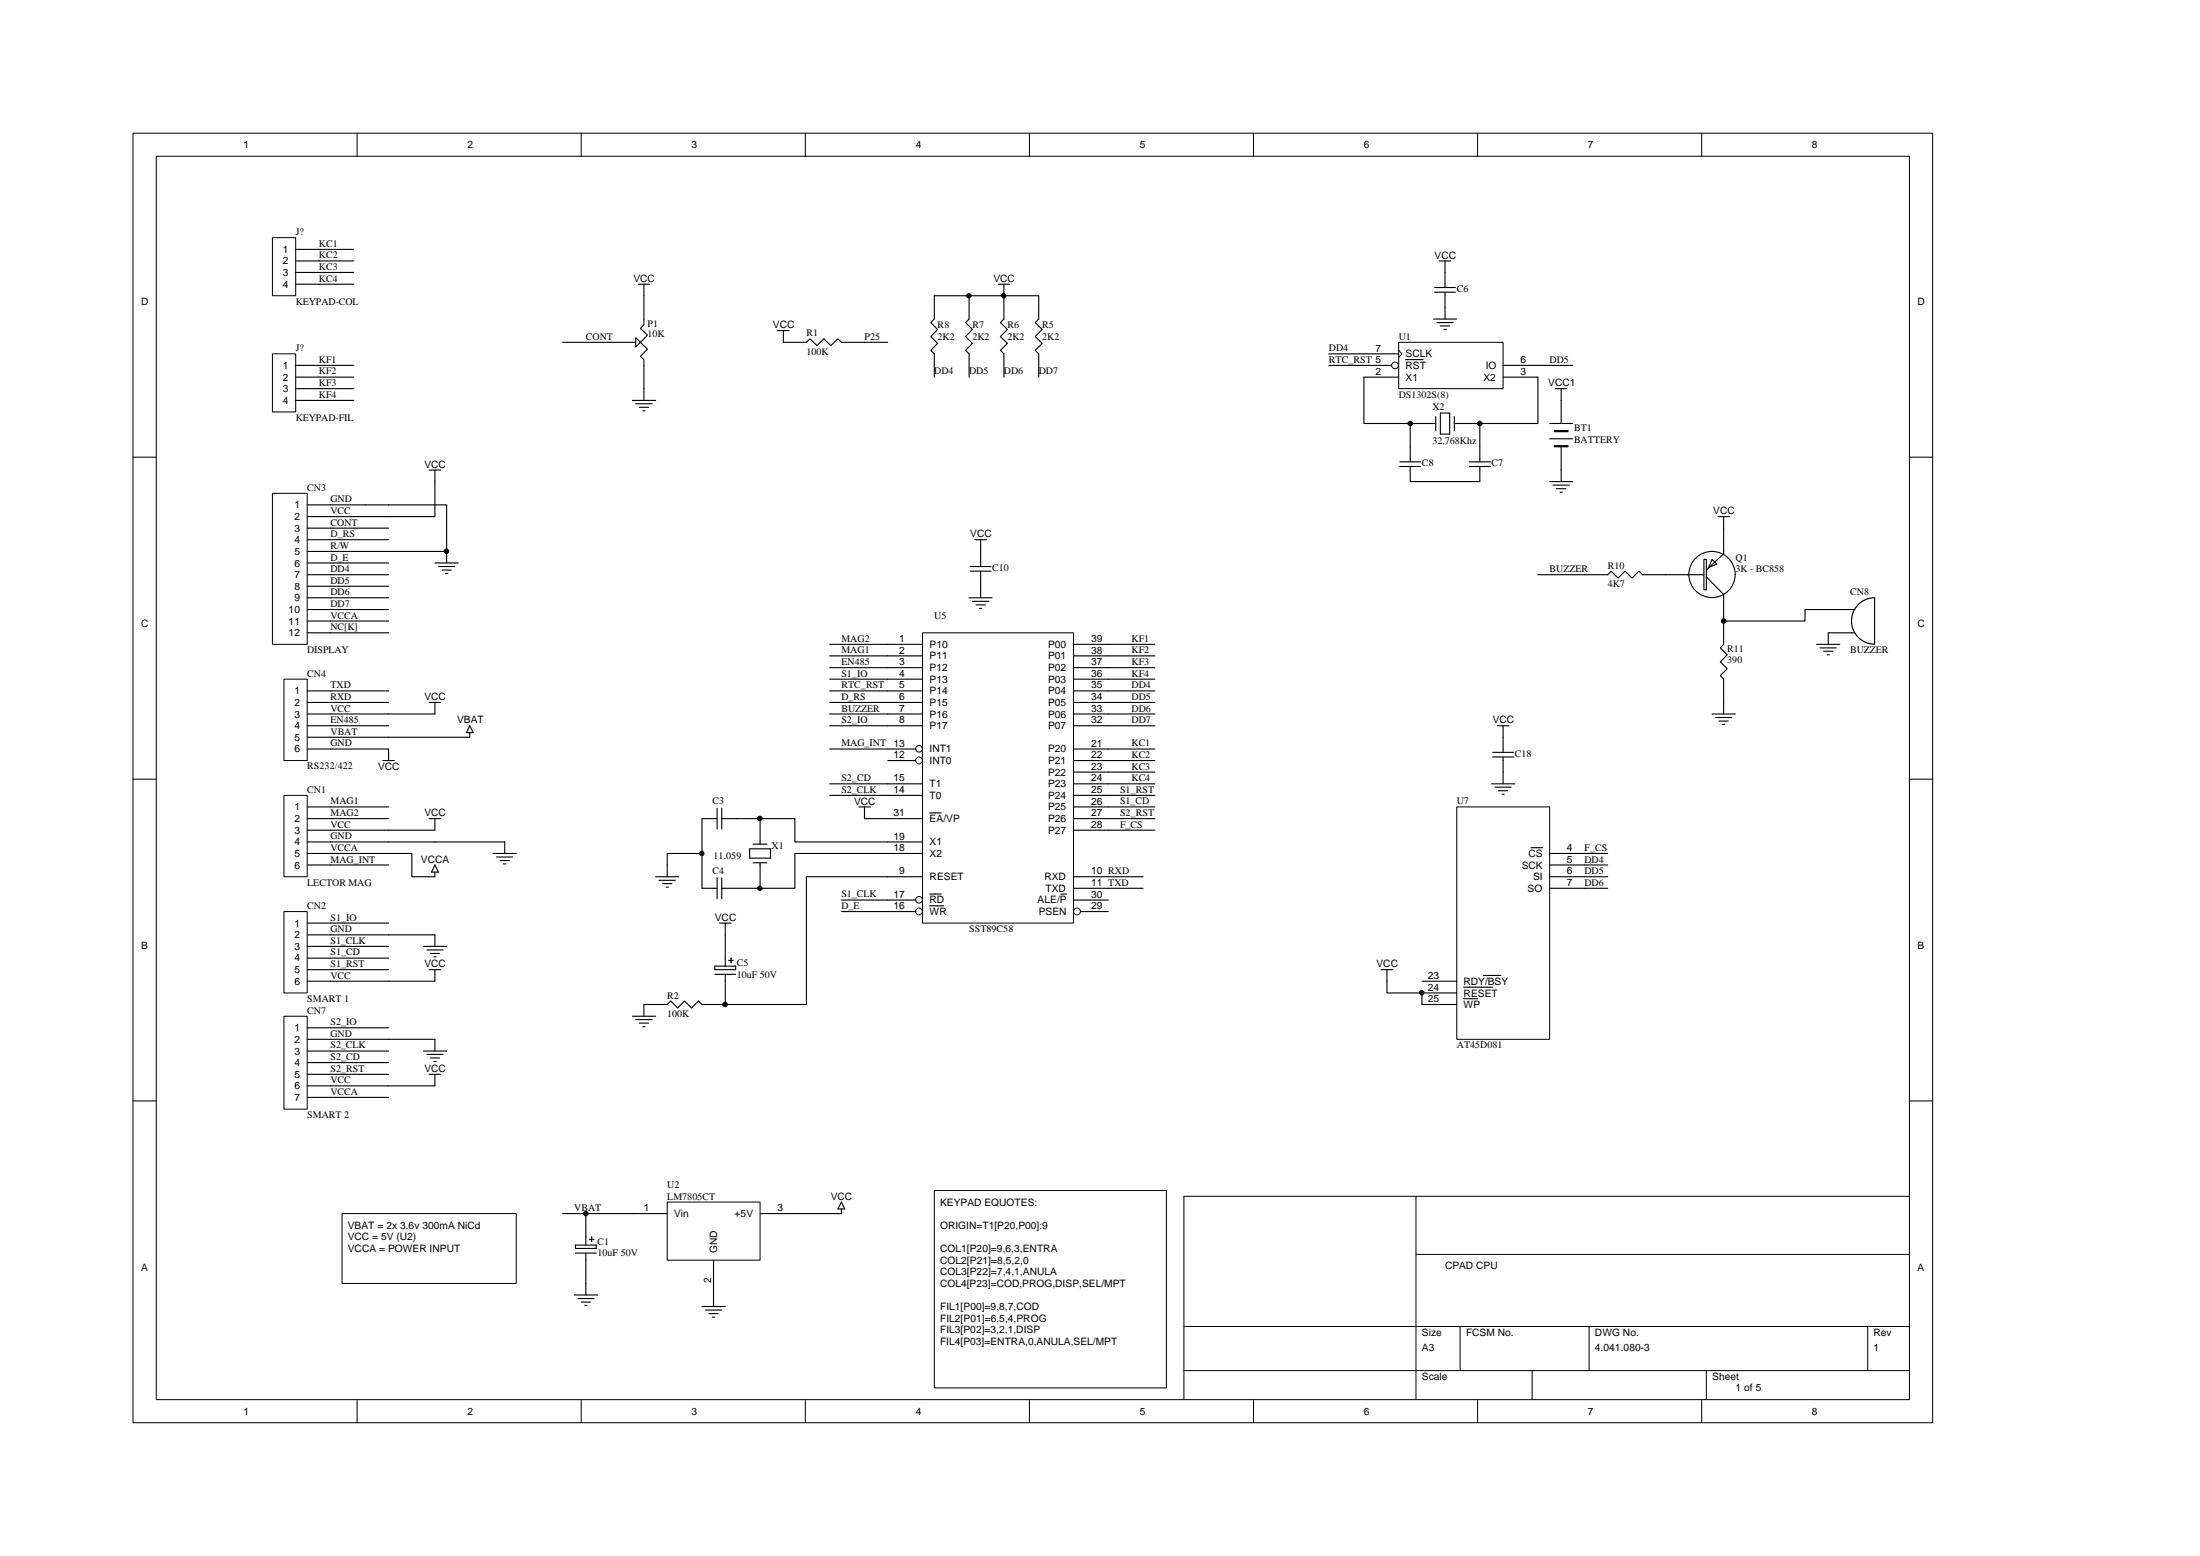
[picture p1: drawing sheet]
<svg xmlns="http://www.w3.org/2000/svg" width="420mm" height="297mm" viewBox="0 0 420 297" stroke-linecap="round" stroke-linejoin="round" font-family="sans-serif">
<g fill="none" stroke="#000" stroke-width=".19">
<path d="M25.4 25.4h343.7v246.2h-343.7zM29.8 29.8h334.9v237.4h-334.9zM68.2 25.4v4.4M111 25.4v4.4M153.8 25.4v4.4M196.6 25.4v4.4M239.4 25.4v4.4M282.2 25.4v4.4M325 25.4v4.4M25.4 87.3h4.4M364.7 87.3h4.4M25.4 148.7h4.4"/>
<path d="M364.7 148.7h4.4M25.4 210.2h4.4M364.7 210.2h4.4M270.4 228.4v38.8M270.4 239.5h94.3M364.7 228.4h-138.6v38.8M226.1 253.2h138.6M278.8 253.2v8.4M303.5 253.2v8.4M356.7 253.2v8.4M68.2 267.2v4.4M111 267.2v4.4"/>
<path d="M153.8 267.2v4.4M196.6 267.2v4.4M226.1 261.6h138.6M239.4 267.2v4.4M282.2 267.2v4.4M292.6 261.6v5.6M325 267.2v4.4M325.9 261.6v5.6"/>
</g>
<path d="M176.2 120.8h28.8v55.4h-28.8z" fill="#fff" stroke="#000" stroke-width=".19"/>
<g fill="none" stroke="#000" stroke-width=".21">
<path d="M169.5 123h6.7M169.5 125.2h6.7M169.5 127.5h6.7M169.5 129.7h6.7M169.5 131.9h6.7M169.5 134.1h6.7M169.5 136.3h6.7M169.5 138.5h6.7M205 123h6.7M205 125.2h6.7M205 127.5h6.7M205 129.7h6.7"/>
<path d="M205 131.9h6.7M205 134.1h6.7M205 136.3h6.7M205 138.5h6.7M169.5 156.3h6.7M169.5 145.2h5.4M169.5 143h5.4M169.5 151.8h6.7M169.5 149.6h6.7M177.5 155.2h2.2M205 156.3h6.7M205 145.2h6.7"/>
<path d="M205 143h6.7M205 151.8h6.7M205 149.6h6.7M205 147.4h6.7M205 154h6.7M205 158.5h6.7M169.5 160.7h6.7M169.5 162.9h6.7M169.5 167.4h6.7M169.5 171.8h5.4M169.5 174h5.4M177.5 170.7h2.2"/>
<path d="M177.5 172.9h2.7M202.6 170.7h1.1M205 167.4h6.7M205 171.8h6.7M205 169.6h6.7M206.4 174h5.3"/>
</g>
<g fill="none" stroke="#000" stroke-width=".19">
<circle cx="175.5" cy="145.2" r=".64"/>
<circle cx="175.5" cy="142.9" r=".63"/>
<circle cx="175.5" cy="174" r=".64"/>
<circle cx="175.5" cy="171.8" r=".63"/>
<circle cx="205.7" cy="174" r=".66"/>
</g>
<path d="M267.1 65.3h20v8.9h-20z" fill="#fff" stroke="#000" stroke-width=".19"/>
<path d="M260.5 72h6.6M260.5 69.8h5.3M260.5 67.5h6.6M268.4 68.7h3.4M287.1 72h6.6M287.1 69.8h6.6" fill="none" stroke="#000" stroke-width=".21"/>
<g fill="none" stroke="#000" stroke-width=".19">
<path d="M267.1 66.9l.7 .6-.7 .7"/>
<circle cx="266.4" cy="69.8" r=".65"/>
</g>
<path d="M127.4 229.5h17.8v11.1h-17.8z" fill="#fff" stroke="#000" stroke-width=".19"/>
<g fill="none" stroke="#000" stroke-width=".21">
<path d="M318.1 109.7h4.4M329.2 100.8v4.5M329.2 114.1v4.5M120.8 231.7h6.6M145.2 231.7h6.6M136.3 240.6v6.6"/>
<circle cx="327" cy="109.7" r="4.4"/>
</g>
<path d="M325.4 106.8h.5v5.8h-.5z" fill="#fff" stroke="#000" stroke-width=".21"/>
<path d="M327 106.8l.9 .9-1.6 .7z" fill-rule="evenodd" fill="#fff" stroke="#000" stroke-width=".21"/>
<g fill="none" stroke="#000" stroke-width=".21">
<path d="M274.2 79.5v2.7M275.1 78.9h1.8v4h-1.8zM277.7 79.5v2.7M298.2 76.4v4.4M269.3 80.8h4.9M277.7 80.8h4.9M296 80.8h4.4M296 83.8h4.4M298.2 85.3v4.4M322.3 109.7h3.1M325.9 110.1l3.3 3.4v.6M329.2 105.3v.4l-3.3 3.1"/>
<path d="M145.2 156.3v4.8M143.2 162h4v1.8h-4zM143.8 161.1h2.7M143.8 164.7h2.7M145.2 164.7v4.9"/>
</g>
<g fill="#fff" stroke="#000" stroke-width=".21">
<path d="M296.8 82.2h2.7v.2h-2.7z"/>
<path d="M296.8 85.1h2.7v.2h-2.7z"/>
</g>
<path d="M123 56.5v5.5l-.7 .7 1.4 1.3-1.4 1.3 1.4 1.4-1.4 1.3 .7 .7v5.5M116.3 65.3h6M349.2 116.4h5M349.2 120.8h5M358 123l-1.5-.3-1.3-.8-1-1.2-.6-1.7 .2-1.8 .8-1.5 1.3-1 1.7-.6h.4v8.9" fill="none" stroke="#000" stroke-width=".21"/>
<path d="M121.4 64.5l.9 .8-.9 .9z" fill-rule="evenodd" fill="#fff" stroke="#000" stroke-width=".21"/>
<g fill="none" stroke="#000" stroke-width=".21">
<path d="M178.4 56.5v4.4l-.6 .7 1.3 1.3-1.3 1.3 1.3 1.4-1.3 1.3 .6 .6v4.5M185.1 56.5v4.4l-.7 .7 1.3 1.3-1.3 1.3 1.3 1.4-1.3 1.3 .7 .6v4.5M191.7 56.5v4.4l-.6 .7 1.3 1.3-1.3 1.3 1.3 1.4-1.3 1.3 .6 .6v4.5M198.4 56.5v4.4l-.7 .7 1.4 1.3-1.4 1.3 1.4 1.4-1.4 1.3 .7 .6v4.5M274 55.8h4M274 54.9h4M276 52v2.9M276 55.8v2.9M149.6 65.3h4.4l.7-.6 1.3 1.3 1.4-1.3 1.3 1.3 1.3-1.3 .7 .6h4.4M267.3 89.1h4M267.3 88.2h4M269.3 85.3v2.9"/>
<path d="M269.3 89.1v2.8M280.6 89.1h4M280.6 88.2h4M282.6 85.3v2.9M282.6 89.1v2.8M185.3 109h4M185.3 108.1h4M187.3 105.3v2.8M187.3 109v2.9M302.6 109.7h4.4l.7-.7 1.3 1.3 1.3-1.3 1.4 1.3 1.3-1.3 .7 .7h4.4M329.2 118.6v4.4l-.7 .7 1.4 1.3-1.4 1.4 1.4 1.3-1.4 1.3 .7 .7v4.4M134.1 156.3h2.8"/>
<path d="M136.9 154.3v4M137.8 156.3h2.9M137.8 154.3v4M285.1 144.5h4M285.1 143.6h4M287.1 140.7v2.9M287.1 144.5v2.9M134.1 169.6h2.8M136.9 167.6v4M137.8 167.6v4M137.8 169.6h2.9M138.5 178.5v5.9"/>
<path d="M136.5 184.4h4v.7h-4zM136.5 186h4M138.5 186v5.8h-4.4l-.7-.7-1.3 1.3-1.4-1.3-1.3 1.3-1.3-1.3-.7 .7h-4.4M139.1 183.3h.9M139.6 182.9v.9M109.9 237.7h4v.6h-4zM109.9 239.2h4M111.9 231.7v6M111.9 239.2v5.8M112.6 236.6h.9M113 236.1v.9"/>
</g>
<path d="M54.2 194h4.5v17.7h-4.5z" fill="#fff" stroke="#000" stroke-width=".19"/>
<path d="M58.7 196.2h4.4M58.7 198.4h4.4M58.7 200.6h4.4M58.7 202.8h4.4M58.7 205.1h4.4M58.7 207.3h4.4M58.7 209.5h4.4" fill="none" stroke="#000" stroke-width=".21"/>
<path d="M54.2 129.7h4.5v15.5h-4.5z" fill="#fff" stroke="#000" stroke-width=".19"/>
<path d="M58.7 131.9h4.4M58.7 134.1h4.4M58.7 136.3h4.4M58.7 138.5h4.4M58.7 140.7h4.4M58.7 143h4.4" fill="none" stroke="#000" stroke-width=".21"/>
<path d="M52 94.2h6.7v28.8h-6.7z" fill="#fff" stroke="#000" stroke-width=".19"/>
<path d="M58.7 96.4h4.4M58.7 98.6h4.4M58.7 100.8h4.4M58.7 103h4.4M58.7 105.3h4.4M58.7 107.5h4.4M58.7 109.7h4.4M58.7 111.9h4.4M58.7 114.1h4.4M58.7 116.4h4.4M58.7 118.6h4.4M58.7 120.8h4.4" fill="none" stroke="#000" stroke-width=".21"/>
<path d="M54.2 174h4.5v15.6h-4.5z" fill="#fff" stroke="#000" stroke-width=".19"/>
<path d="M58.7 176.2h4.4M58.7 178.5h4.4M58.7 180.7h4.4M58.7 182.9h4.4M58.7 185.1h4.4M58.7 187.3h4.4" fill="none" stroke="#000" stroke-width=".21"/>
<path d="M54.2 151.8h4.5v15.6h-4.5z" fill="#fff" stroke="#000" stroke-width=".19"/>
<path d="M58.7 154h4.4M58.7 156.3h4.4M58.7 158.5h4.4M58.7 160.7h4.4M58.7 162.9h4.4M58.7 165.1h4.4" fill="none" stroke="#000" stroke-width=".21"/>
<path d="M52 45.4h4.5v11.1h-4.5z" fill="#fff" stroke="#000" stroke-width=".19"/>
<path d="M56.5 47.6h4.4M56.5 49.8h4.4M56.5 52h4.4M56.5 54.3h4.4" fill="none" stroke="#000" stroke-width=".21"/>
<path d="M52 67.5h4.5v11.1h-4.5z" fill="#fff" stroke="#000" stroke-width=".19"/>
<path d="M56.5 69.8h4.4M56.5 72h4.4M56.5 74.2h4.4M56.5 76.4h4.4" fill="none" stroke="#000" stroke-width=".21"/>
<path d="M278.2 154h17.8v44.4h-17.8z" fill="#fff" stroke="#000" stroke-width=".19"/>
<g fill="none" stroke="#000" stroke-width=".21">
<path d="M60.9 49.8h6.7M60.9 54.3h6.7M60.9 47.6h6.7M60.9 52h6.7M121.9 54.3h2.2M123 54.3v2.2M178.4 56.5h20M190.6 54.3h2.2M191.7 54.3v2.2M274.9 49.8h2.2M276 49.8v2.2M276 58.7v2.2"/>
<path d="M120.8 76.4h4.4M121.4 77.1h3.1M122.1 77.8h1.8M122.8 78.4h.4M123 74.2v2.2M148.5 63.1h2.2M149.6 63.1v2.2M165.1 65.3h4.4M253.8 69.8h6.7M253.8 67.5h6.7M260.5 72v8.8h8.8v4.5M273.8 60.9h4.4"/>
<path d="M274.4 61.6h3.1M275.1 62.2h1.8M275.8 62.9h.4M293.7 72v8.8h-11.1v4.5M293.7 69.8h6.7M297.1 74.2h2.2M298.2 74.2v2.2M269.3 91.9h13.3M296 91.9h4.4M296.6 92.6h3.1M297.3 93.3h1.7M297.9 94h.5"/>
<path d="M298.2 89.7v2.2M328.1 98.6h2.2M329.2 98.6v2.2M185.1 114.1h4.4M185.7 114.8h3.1M186.2 103h2.2M186.4 115.5h1.8M187.1 116.1h.4M187.3 103v2.3M187.3 111.9v2.2M293.7 109.7h8.9M349.2 116.4h-4.5v2.2h-15.5"/>
<path d="M286 138.5h2.2M287.1 138.5v2.2M327 136.3h4.4M327.7 137h3.1M328.3 137.7h1.8M329 138.3h.4M329.2 134.1v2.2M346.9 123h4.5M347.6 123.7h3.1M348.3 124.3h1.8M349 125h.4M349.2 120.8v2.2"/>
<path d="M134.1 156.3v13.3M140.7 156.3h11.1v4.4h17.7M284.9 149.6h4.4M285.5 150.3h3.1M286.2 150.9h1.8M286.9 151.6h.4M287.1 147.4v2.2M125.2 167.4h4.4M125.9 168h3.1M126.5 168.7h1.8M127.2 169.4h.4M134.1 162.9h-6.7v4.5"/>
<path d="M137.4 176.2h2.2M138.5 176.2v2.3M169.5 167.4h-15.5v24.4h-15.5M169.5 162.9h-17.7v6.7h-11.1M292.4 161.8h2.2M296 162.9h11M296 165.1h11M296 167.4h11M296 169.6h11M120.8 194h4.4M121.4 194.6h3.1M122.1 195.3h1.8"/>
<path d="M122.8 196h.4M123 191.8v2.2M263.8 185.1h2.2M264.9 185.1v4.5h6.7v2.2h6.6M271.6 189.6h6.6M271.6 187.3h6.6M279.5 190.7h2.7M279.5 188.5h5.6M283.3 186.2h3.3M107.4 231.7h13.4M160.7 230.8v.9h-8.9M160.7 229.5l.6 1.3h-1.3z"/>
<path d="M109.7 247.2h4.4M110.4 247.9h3.1M111 248.6h1.8M111.7 249.2h.4M111.9 245v2.2M134.1 249.4h4.4M134.7 250.1h3.1M135.4 250.8h1.8M136.1 251.4h.4M136.3 247.2v2.2"/>
</g>
<path d="M178.4 227.3h44.4v37.7h-44.4z" fill="#fff" stroke="#000" stroke-width=".19"/>
<g fill="none" stroke="#000" stroke-width=".21">
<path d="M60.9 69.8h6.7M60.9 72h6.7M60.9 74.2h6.7M60.9 76.4h6.7M107.4 65.3h8.9M63.1 96.4h22.2v8.9h-22.2M82 89.7h2.2M83.1 89.7v8.9h-20M63.1 100.8h11.1M63.1 103h11.1M63.1 107.5h11.1M63.1 109.7h11.1"/>
<path d="M63.1 111.9h11.1M63.1 114.1h11.1M63.1 116.4h11.1M63.1 118.6h11.1M83.1 107.5h4.4M83.7 108.1h3.1M84.4 108.8h1.8M85 109.5h.5M85.3 105.3v2.2M63.1 120.8h11.1M63.1 131.9h11.1M63.1 134.1h11.1"/>
<path d="M63.1 138.5h11.1M82 134.1h2.2M83.1 134.1v2.2h-20M89.7 139.9v.8h-26.6M89.7 138.5l.7 1.4h-1.3zM158.5 131.9h11M158.5 134.1h11M158.5 136.3h11M158.5 138.5h11M158.5 127.5h11M158.5 123h11M158.5 125.2h11"/>
<path d="M158.5 129.7h11M211.7 131.9h8.9M211.7 134.1h8.9M211.7 136.3h8.9M211.7 138.5h8.9M211.7 127.5h8.9M211.7 123h8.9M211.7 125.2h8.9M211.7 129.7h8.9M63.1 143h11.1v2.2M63.1 154h11.1M63.1 156.3h11.1"/>
<path d="M73.1 145.2h2.2M82 156.3h2.2M83.1 156.3v2.2h-20M158.5 143h11M158.5 151.8h11M158.5 149.6h11M164 154h2.2M165.1 154v2.3h4.4M211.7 143h8.9M211.7 154h8.9M211.7 156.3h8.9M211.7 158.5h8.9"/>
<path d="M211.7 151.8h8.9M211.7 149.6h8.9M211.7 145.2h8.9M211.7 147.4h8.9M63.1 162.9h15.6v4.5h4.4v-.9M63.1 160.7h33.3v2.2M63.1 165.1h11.1M63.1 176.2h11.1M63.1 178.5h20v2.2M83.1 165.1l.6 1.4h-1.3zM94.1 162.9h4.5M94.8 163.6h3.1"/>
<path d="M95.5 164.3h1.8M96.1 164.9h.5M160.7 174h8.8M160.7 171.8h8.8M211.7 167.4h6.6M211.7 169.6h6.6M63.1 180.7h11.1M63.1 182.9h11.1M63.1 185.1h11.1M63.1 196.2h11.1M63.1 198.4h20v2.2M80.9 180.7h4.4"/>
<path d="M81.5 181.3h3.1M82 185.1h2.2M82.2 182h1.7M82.8 182.7h.5M83.1 185.1v2.2h-20M63.1 200.6h11.1M63.1 202.8h11.1M63.1 205.1h11.1M63.1 209.5h11.1M80.9 200.6h4.4M81.5 201.3h3.1M82 205.1h2.2"/>
<path d="M82.2 202h1.7M82.8 202.6h.5M83.1 205.1v2.2h-20"/>
</g>
<g fill="#000" stroke="#000" stroke-width=".19">
<circle cx="85.3" cy="105.2" r=".42"/>
<circle cx="329.2" cy="118.6" r=".42"/>
<circle cx="111.9" cy="231.7" r=".42"/>
</g>
<path d="M65.3 231.7h33.3v13.3h-33.3z" fill="#fff" stroke="#000" stroke-width=".19"/>
<g fill="#000" stroke="#000" stroke-width=".19">
<circle cx="185" cy="56.5" r=".42"/>
<circle cx="191.7" cy="56.5" r=".42"/>
<circle cx="269.3" cy="80.8" r=".42"/>
<circle cx="282.6" cy="80.8" r=".42"/>
<circle cx="145.1" cy="156.2" r=".42"/>
<circle cx="134" cy="162.9" r=".41"/>
<circle cx="145.1" cy="169.6" r=".42"/>
<circle cx="138.5" cy="191.8" r=".42"/>
<circle cx="271.5" cy="189.5" r=".42"/>
</g>
<g font-size="1.9">
<text x="46.5" y="28.3">1</text>
<text x="89.3" y="28.3">2</text>
<text x="132.1" y="28.3">3</text>
<text x="174.9" y="28.3">4</text>
<text x="217.7" y="28.3">5</text>
<text x="260.5" y="28.3">6</text>
<text x="303.3" y="28.3">7</text>
<text x="346" y="28.3">8</text>
<text x="56.5" y="44.9">J?</text>
<text x="60.9" y="47.1">KC1</text>
<text x="54" y="48.2">1</text>
<text x="54" y="50.5">2</text>
<text x="54" y="52.7">3</text>
<text x="60.9" y="49.3">KC2</text>
<text x="60.9" y="53.7">KC4</text>
<text x="60.9" y="51.5">KC3</text>
<text x="121" y="53.8">VCC</text>
<text x="189.7" y="53.8">VCC</text>
<text x="274" y="49.4">VCC</text>
<text x="27" y="58.2">D</text>
<text x="54" y="54.9">4</text>
<text x="56.5" y="58.2">KEYPAD-COL</text>
<text x="278.2" y="55.7">C6</text>
<text x="366.2" y="58.2">D</text>
<text x="111.9" y="64.8">CONT</text>
<text x="123.7" y="62.4">P1</text>
<text x="123.7" y="64.4">10K</text>
<text x="147.6" y="62.7">VCC</text>
<text x="154" y="64.2">R1</text>
<text x="165.1" y="64.8">P25</text>
<text x="179.1" y="62.6">R8</text>
<text x="179.1" y="64.8">2K2</text>
<text x="185.7" y="62.6">R7</text>
<text x="185.7" y="64.8">2K2</text>
<text x="192.4" y="62.6">R6</text>
<text x="192.4" y="64.8">2K2</text>
<text x="199.1" y="62.6">R5</text>
<text x="199.1" y="64.8">2K2</text>
<text x="267.1" y="64.8">U1</text>
<text x="54" y="70.4">1</text>
<text x="56.5" y="67.1">J?</text>
<text x="60.9" y="69.3">KF1</text>
<text x="60.9" y="71.5">KF2</text>
<text x="154" y="67.7">100K</text>
<text x="178.4" y="71.5">DD4</text>
<text x="185.1" y="71.5">DD5</text>
<text x="191.7" y="71.5">DD6</text>
<text x="198.4" y="71.5">DD7</text>
<text x="253.8" y="67.1">DD4</text>
<text x="253.8" y="69.3">RTC_RST 5</text>
<text x="262.7" y="71.5">2</text>
<text x="262.7" y="67.1">7</text>
<text x="268.4" y="70.4">RST</text>
<text x="268.4" y="68.2">SCLK</text>
<text x="283.8" y="70.4">IO</text>
<text x="290.4" y="71.5">3</text>
<text x="290.4" y="69.3">6</text>
<text x="296" y="69.3">DD5</text>
<text x="54" y="72.7">2</text>
<text x="54" y="74.9">3</text>
<text x="54" y="77.1">4</text>
<text x="60.9" y="73.7">KF3</text>
<text x="60.9" y="75.9">KF4</text>
<text x="267.1" y="75.9">DS1302S(8)</text>
<text x="268.4" y="72.7">X1</text>
<text x="283.3" y="72.7">X2</text>
<text x="295.7" y="73.8">VCC1</text>
<text x="56.5" y="80.4">KEYPAD-FIL</text>
<text x="273.6" y="78.2">X2</text>
<text x="300.6" y="82.4">BT1</text>
<text x="81.1" y="89.3">VCC</text>
<text x="271.6" y="89">C8</text>
<text x="273.6" y="84.8">32.768Khz</text>
<text x="284.9" y="89">C7</text>
<text x="300.6" y="84.6">BATTERY</text>
<text x="58.7" y="93.7">CN3</text>
<text x="63.1" y="95.9">GND</text>
<text x="56.3" y="97.1">1</text>
<text x="56.3" y="99.3">2</text>
<text x="56.3" y="101.5">3</text>
<text x="63.1" y="98.1">VCC</text>
<text x="63.1" y="100.4">CONT</text>
<text x="327.2" y="98.2">VCC</text>
<text x="56.3" y="103.7">4</text>
<text x="56.3" y="105.9">5</text>
<text x="63.1" y="102.6">D_RS</text>
<text x="63.1" y="104.8">R/W</text>
<text x="63.1" y="107">D_E</text>
<text x="185.3" y="102.6">VCC</text>
<text x="331.4" y="107">Q1</text>
<text x="56.3" y="108.1">6</text>
<text x="56.3" y="110.3">7</text>
<text x="56.3" y="112.6">8</text>
<text x="63.1" y="109.2">DD4</text>
<text x="63.1" y="111.4">DD5</text>
<text x="63.1" y="113.7">DD6</text>
<text x="189.5" y="109">C10</text>
<text x="296" y="109.2">BUZZER</text>
<text x="307" y="108.5">R10</text>
<text x="307" y="112.1">4K7</text>
<text x="331.4" y="109.2">3K - BC858</text>
<text x="353.4" y="113.7">CN8</text>
<text x="27" y="119.7">C</text>
<text x="55.1" y="117">10</text>
<text x="55.1" y="119.2">11</text>
<text x="56.3" y="114.8">9</text>
<text x="63.1" y="118.1">VCCA</text>
<text x="63.1" y="115.9">DD7</text>
<text x="178.4" y="118.1">U5</text>
<text x="366.2" y="119.7">C</text>
<text x="55.1" y="121.4">12</text>
<text x="58.7" y="124.7">DISPLAY</text>
<text x="63.1" y="120.3">NC[K]</text>
<text x="160.7" y="124.7">MAG1</text>
<text x="160.7" y="122.5">MAG2</text>
<text x="171.7" y="122.6">1</text>
<text x="171.7" y="124.8">2</text>
<text x="177.5" y="123.7">P10</text>
<text x="177.5" y="125.9">P11</text>
<text x="200.2" y="123.7">P00</text>
<text x="200.2" y="125.9">P01</text>
<text x="208.4" y="122.6">39</text>
<text x="208.4" y="124.8">38</text>
<text x="216.1" y="122.5">KF1</text>
<text x="216.1" y="124.7">KF2</text>
<text x="329.9" y="124.5">R11</text>
<text x="353.4" y="124.7">BUZZER</text>
<text x="58.7" y="129.2">CN4</text>
<text x="63.1" y="131.4">TXD</text>
<text x="160.7" y="126.9">EN485</text>
<text x="160.7" y="129.2">S1_IO</text>
<text x="160.7" y="131.4">RTC_RST</text>
<text x="171.7" y="127">3</text>
<text x="171.7" y="129.2">4</text>
<text x="171.7" y="131.4">5</text>
<text x="177.5" y="128.1">P12</text>
<text x="177.5" y="130.3">P13</text>
<text x="200.2" y="128.1">P02</text>
<text x="200.2" y="130.3">P03</text>
<text x="208.4" y="127">37</text>
<text x="208.4" y="129.2">36</text>
<text x="208.4" y="131.4">35</text>
<text x="216.1" y="131.4">DD4</text>
<text x="216.1" y="126.9">KF3</text>
<text x="216.1" y="129.2">KF4</text>
<text x="329.9" y="126.5">390</text>
<text x="56.3" y="132.5">1</text>
<text x="56.3" y="134.8">2</text>
<text x="56.3" y="137">3</text>
<text x="63.1" y="133.6">RXD</text>
<text x="63.1" y="135.8">VCC</text>
<text x="81.1" y="133.7">VCC</text>
<text x="160.7" y="133.6">D_RS</text>
<text x="160.7" y="135.8">BUZZER</text>
<text x="171.7" y="133.7">6</text>
<text x="171.7" y="135.9">7</text>
<text x="177.5" y="132.5">P14</text>
<text x="177.5" y="134.8">P15</text>
<text x="177.5" y="137">P16</text>
<text x="200.2" y="132.5">P04</text>
<text x="200.2" y="134.8">P05</text>
<text x="200.2" y="137">P06</text>
<text x="208.4" y="133.7">34</text>
<text x="208.4" y="135.9">33</text>
<text x="216.1" y="135.8">DD6</text>
<text x="216.1" y="133.6">DD5</text>
<text x="56.3" y="139.2">4</text>
<text x="56.3" y="141.4">5</text>
<text x="56.3" y="143.6">6</text>
<text x="63.1" y="140.3">VBAT</text>
<text x="63.1" y="138">EN485</text>
<text x="63.1" y="142.5">GND</text>
<text x="87.3" y="138.1">VBAT</text>
<text x="160.7" y="142.5">MAG_INT</text>
<text x="160.7" y="138">S2_IO</text>
<text x="170.6" y="142.5">13</text>
<text x="171.7" y="138.1">8</text>
<text x="177.5" y="143.6">INT1</text>
<text x="177.5" y="139.2">P17</text>
<text x="200.2" y="139.2">P07</text>
<text x="200.2" y="143.6">P20</text>
<text x="208.4" y="138.1">32</text>
<text x="208.4" y="142.5">21</text>
<text x="216.1" y="138">DD7</text>
<text x="216.1" y="142.5">KC1</text>
<text x="285.1" y="138.1">VCC</text>
<text x="58.7" y="146.7">RS232/422</text>
<text x="72.2" y="147">VCC</text>
<text x="160.7" y="149.1">S2_CD</text>
<text x="170.6" y="144.8">12</text>
<text x="170.6" y="149.2">15</text>
<text x="177.5" y="145.9">INT0</text>
<text x="200.2" y="145.9">P21</text>
<text x="200.2" y="148.1">P22</text>
<text x="208.4" y="144.8">22</text>
<text x="208.4" y="147">23</text>
<text x="208.4" y="149.2">24</text>
<text x="216.1" y="144.7">KC2</text>
<text x="216.1" y="146.9">KC3</text>
<text x="216.1" y="149.1">KC4</text>
<text x="289.3" y="144.5">C18</text>
<text x="56.3" y="154.7">1</text>
<text x="58.7" y="151.4">CN1</text>
<text x="63.1" y="153.6">MAG1</text>
<text x="63.1" y="155.8">MAG2</text>
<text x="81.1" y="155.8">VCC</text>
<text x="136.1" y="153.6">C3</text>
<text x="160.7" y="151.4">S2_CLK</text>
<text x="163.1" y="153.6">VCC</text>
<text x="170.6" y="155.8">31</text>
<text x="170.6" y="151.4">14</text>
<text x="177.5" y="152.5">T0</text>
<text x="177.5" y="150.3">T1</text>
<text x="200.2" y="150.3">P23</text>
<text x="200.2" y="152.5">P24</text>
<text x="200.2" y="154.7">P25</text>
<text x="208.4" y="151.4">25</text>
<text x="208.4" y="153.6">26</text>
<text x="208.4" y="155.8">27</text>
<text x="213.9" y="153.6">S1_CD</text>
<text x="213.9" y="151.4">S1_RST</text>
<text x="213.9" y="155.8">S2_RST</text>
<text x="278.2" y="153.6">U7</text>
<text x="56.3" y="157">2</text>
<text x="56.3" y="159.2">3</text>
<text x="56.3" y="161.4">4</text>
<text x="63.1" y="158">VCC</text>
<text x="63.1" y="160.2">GND</text>
<text x="147.4" y="162">X1</text>
<text x="170.6" y="160.3">19</text>
<text x="177.5" y="157">EA/VP</text>
<text x="177.5" y="161.4">X1</text>
<text x="200.2" y="157">P26</text>
<text x="200.2" y="159.2">P27</text>
<text x="208.4" y="158.1">28</text>
<text x="213.9" y="158">F_CS</text>
<text x="56.3" y="163.6">5</text>
<text x="56.3" y="165.8">6</text>
<text x="63.1" y="162.5">VCCA</text>
<text x="63.1" y="164.7">MAG_INT</text>
<text x="80.4" y="164.7">VCCA</text>
<text x="136.1" y="166.9">C4</text>
<text x="136.3" y="164">11.059</text>
<text x="170.6" y="162.5">18</text>
<text x="171.7" y="166.9">9</text>
<text x="177.5" y="163.6">X2</text>
<text x="208.4" y="166.9">10 RXD</text>
<text x="290.6" y="165.8">SCK</text>
<text x="291.9" y="163.6">CS</text>
<text x="299.3" y="164.7">5</text>
<text x="299.3" y="166.9">6</text>
<text x="299.3" y="162.5">4</text>
<text x="302.6" y="162.5">F_CS</text>
<text x="302.6" y="164.7">DD4</text>
<text x="302.6" y="166.9">DD5</text>
<text x="58.7" y="173.6">CN2</text>
<text x="58.7" y="169.1">LECTOR MAG</text>
<text x="160.7" y="173.6">D_E</text>
<text x="160.7" y="171.3">S1_CLK</text>
<text x="170.6" y="171.4">17</text>
<text x="170.6" y="173.6">16</text>
<text x="177.5" y="168">RESET</text>
<text x="177.5" y="172.5">RD</text>
<text x="198.2" y="172.5">ALE/P</text>
<text x="199.5" y="168">RXD</text>
<text x="199.7" y="170.3">TXD</text>
<text x="208.4" y="171.4">30</text>
<text x="208.4" y="169.1">11 TXD</text>
<text x="208.4" y="173.6">29</text>
<text x="291.7" y="170.3">SO</text>
<text x="292.8" y="168">SI</text>
<text x="299.3" y="169.1">7</text>
<text x="302.6" y="169.1">DD6</text>
<text x="56.3" y="176.9">1</text>
<text x="56.3" y="179.1">2</text>
<text x="63.1" y="175.8">S1_IO</text>
<text x="63.1" y="178">GND</text>
<text x="136.5" y="175.8">VCC</text>
<text x="177.5" y="174.7">WR</text>
<text x="185.1" y="178">SST89C58</text>
<text x="198.4" y="174.7">PSEN</text>
<text x="27" y="181.1">B</text>
<text x="56.3" y="181.3">3</text>
<text x="56.3" y="183.5">4</text>
<text x="56.3" y="185.8">5</text>
<text x="63.1" y="180.2">S1_CLK</text>
<text x="63.1" y="182.4">S1_CD</text>
<text x="63.1" y="184.6">S1_RST</text>
<text x="81.1" y="184.7">VCC</text>
<text x="140.7" y="184.4">C5</text>
<text x="262.9" y="184.7">VCC</text>
<text x="366.2" y="181.1">B</text>
<text x="56.3" y="188">6</text>
<text x="58.7" y="191.3">SMART 1</text>
<text x="63.1" y="186.8">VCC</text>
<text x="127.4" y="190.6">R2</text>
<text x="140.7" y="186.6">10uF 50V</text>
<text x="272.7" y="191.3">25</text>
<text x="272.7" y="189.1">24</text>
<text x="272.7" y="186.9">23</text>
<text x="279.5" y="190.2">RESET</text>
<text x="279.5" y="188">RDY/BSY</text>
<text x="56.3" y="196.9">1</text>
<text x="58.7" y="193.5">CN7</text>
<text x="63.1" y="195.7">S2_IO</text>
<text x="63.1" y="197.9">GND</text>
<text x="127.4" y="194.2">100K</text>
<text x="279.5" y="192.4">WP</text>
<text x="56.3" y="199.1">2</text>
<text x="56.3" y="201.3">3</text>
<text x="56.3" y="203.5">4</text>
<text x="63.1" y="200.1">S2_CLK</text>
<text x="63.1" y="202.4">S2_CD</text>
<text x="278.2" y="200.1">AT45D081</text>
<text x="56.3" y="205.7">5</text>
<text x="56.3" y="208">6</text>
<text x="63.1" y="204.6">S2_RST</text>
<text x="63.1" y="206.8">VCC</text>
<text x="63.1" y="209">VCCA</text>
<text x="81.1" y="204.6">VCC</text>
<text x="56.3" y="210.2">7</text>
<text x="58.7" y="213.5">SMART 2</text>
<text x="127.4" y="226.8">U2</text>
<text x="109.7" y="231.2">VBAT</text>
<text x="123" y="231.3">1</text>
<text x="127.4" y="229">LM7805CT</text>
<text x="128.7" y="232.4">Vin</text>
<text x="140.3" y="232.4">+5V</text>
<text x="148.5" y="231.3">3</text>
<text x="158.7" y="229.1">VCC</text>
<text x="179.5" y="230.2">KEYPAD EQUOTES:</text>
<text x="66.4" y="234.6">VBAT = 2x 3.6v 300mA NiCd</text>
<text x="66.4" y="236.8">VCC = 5V (U2)</text>
<text x="66.4" y="239">VCCA = POWER INPUT</text>
<text x="114.1" y="237.6">C1</text>
<text x="114.1" y="239.8">10uF 50V</text>
<text x="136.9" y="239.2" transform="rotate(-90 136.9 239.2)">GND</text>
<text x="179.5" y="234.6">ORIGIN=T1[P20,P00]:9</text>
<text x="179.5" y="239">COL1[P20]=9,6,3,ENTRA</text>
<text x="27" y="242.6">A</text>
<text x="135.8" y="245" transform="rotate(-90 135.8 245)">2</text>
<text x="179.5" y="241.2">COL2[P21]=8,5,2,0</text>
<text x="179.5" y="243.4">COL3[P22]=7,4,1,ANULA</text>
<text x="179.5" y="245.6">COL4[P23]=COD,PROG,DISP,SEL/MPT</text>
<text x="276" y="242.3">CPAD CPU</text>
<text x="366.2" y="242.6">A</text>
<text x="179.5" y="250.1">FIL1[P00]=9,8,7,COD</text>
<text x="179.5" y="252.3">FIL2[P01]=6,5,4,PROG</text>
<text x="179.5" y="254.5">FIL3[P02]=3,2,1,DISP</text>
<text x="179.5" y="256.7">FIL4[P03]=ENTRA,0,ANULA,SEL/MPT</text>
<text x="271.6" y="255">Size</text>
<text x="271.6" y="257.9">A3</text>
<text x="280" y="255">FCSM No.</text>
<text x="304.6" y="257.9">4.041.080-3</text>
<text x="304.6" y="255">DWG No.</text>
<text x="357.8" y="255">Rev</text>
<text x="357.8" y="257.9">1</text>
<text x="271.6" y="263.4">Scale</text>
<text x="327" y="263.4">Sheet</text>
<text x="331.4" y="265.6">1 of 5</text>
<text x="46.5" y="270.1">1</text>
<text x="89.3" y="270.1">2</text>
<text x="132.1" y="270.1">3</text>
<text x="174.9" y="270.1">4</text>
<text x="217.7" y="270.1">5</text>
<text x="260.5" y="270.1">6</text>
<text x="303.3" y="270.1">7</text>
<text x="346" y="270.1">8</text>
</g>
</svg>
